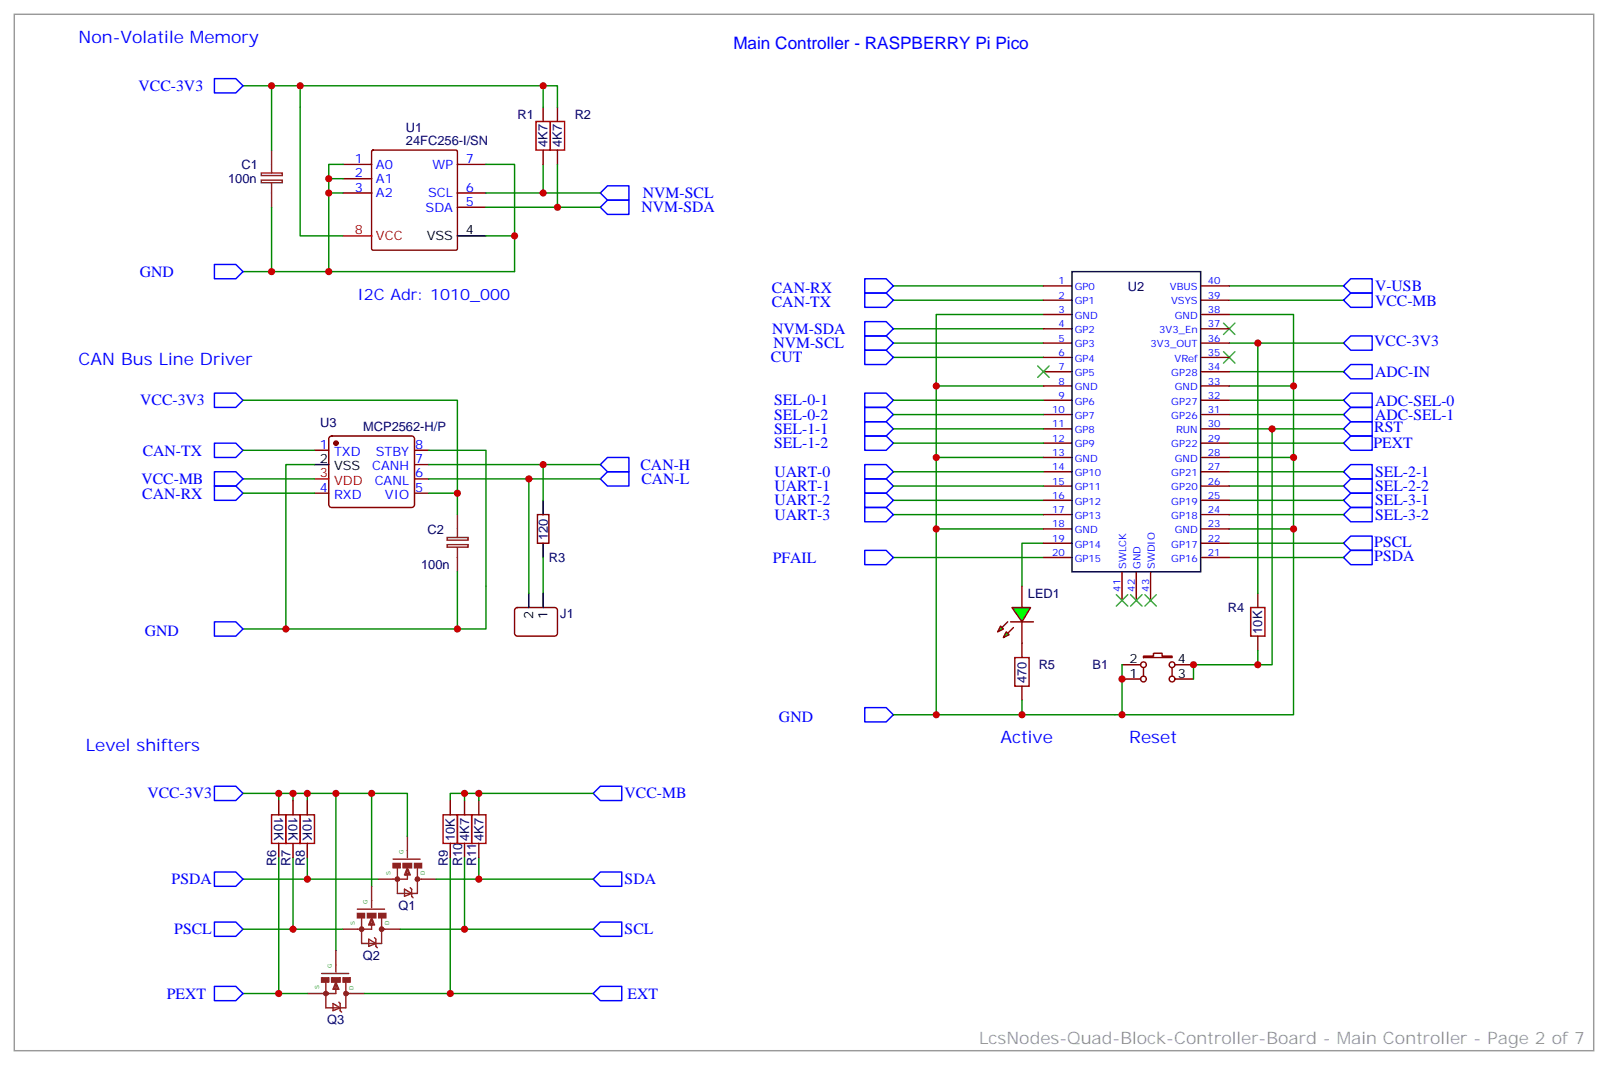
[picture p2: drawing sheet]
<svg xmlns="http://www.w3.org/2000/svg" width="397mm" height="263mm" viewBox="0 0 397 263" stroke-linecap="round" stroke-linejoin="round" font-family="sans-serif">
<g fill="none" stroke="#870000" stroke-width=".35">
<path d="M91.8 37.2l.3-.2h20.4l.3 .2 .1 24.2-.2 .3h-20.6l-.3-.2zM84.7 40.6h7M84.7 47.6h7M84.7 44.1h7M112.9 40.6h7M112.9 51.2h7M112.9 47.6h7M257.5 70.6h7.1M257.5 74.1h7.1M257.5 77.6h7.1M296.3 70.6h7.1M296.3 74.1h7.1"/>
<path d="M296.3 77.6h7.1M257.5 81.1h7.1M257.5 84.7h7.1M257.5 88.2h7.1M257.5 91.7h7.1M257.5 95.2h7.1M257.5 98.8h7.1M296.3 81.1h7.1M296.3 84.7h7.1M296.3 88.2h7.1M296.3 91.7h7.1M296.3 95.2h7.1"/>
<path d="M296.3 98.8h7.1M77.6 111.1h3.5M81.4 107.8l.4-.2h19.8a.71 .71 0 0 1 .7 .7v16.2a.76 .76 0 0 1-.7 .7h-19.8a.76 .76 0 0 1-.7-.7v-16.2zM102.3 111.1h3.5M102.3 118.2h3.5M102.3 114.7h3.5M257.5 102.3h7.1M257.5 105.8h7.1M257.5 109.4h7.1M257.5 112.9h7.1M257.5 116.4h7.1M257.5 119.9h7.1"/>
<path d="M296.3 102.3h7.1M296.3 105.8h7.1M296.3 109.4h7.1M296.3 112.9h7.1M296.3 116.4h7.1M296.3 119.9h7.1M77.6 121.7h3.5M102.3 121.7h3.5M132.6 127h2.9v7.1h-2.9zM257.5 123.5h7.1M257.5 127h7.1M257.5 130.5h7.1"/>
<path d="M257.5 134.1h7.1M257.5 137.6h7.1M296.3 123.5h7.1M296.3 127h7.1M296.3 130.5h7.1M296.3 134.1h7.1M296.3 137.6h7.1M127.2 150.1l.5-.2h9.2a.71 .71 0 0 1 .7 .7v5.7a.76 .76 0 0 1-.7 .7h-9.2a.76 .76 0 0 1-.7-.7v-5.7zM252.2 144.6v5.3M252.2 153.5v5.2M276.9 141.1v7.1M280.5 141.1v7.1"/>
<path d="M284 141.1v7.1M68.8 197.6v3.5M72.3 197.6v3.5M75.8 197.6v3.5M111.1 197.6v3.5M114.7 197.6v3.5M118.2 197.6v3.5M68.8 208.1v3.6M72.3 208.1v3.6M75.8 208.1v3.6M111.1 208.1v3.6M114.7 208.1v3.6"/>
<path d="M118.2 208.1v3.6"/>
</g>
<circle cx="82.9" cy="109.4" r=".53" fill="#870000" stroke="#870000" stroke-width=".35"/>
<path d="M112.9 58.2h7M264.6 67h31.7v74.1h-31.7zM77.6 114.7h3.5M134.1 123.5v3.5M134.1 134.1v3.5M130.5 146.4v3.5M134.1 146.4v3.5" fill="none" stroke="#000" stroke-width=".35"/>
<path d="M84.7 58.2h7M77.6 118.2h3.5" fill="none" stroke="#f00" stroke-width=".35"/>
<g fill="none" stroke="#008700" stroke-width=".35">
<path d="M60 21.2h14.1v37h10.6M67 21.2v15.8M67 51.2v15.8M81.1 44.1h3.6M81.1 47.6h3.6M84.7 40.6h-3.6v26.4M119.9 40.6h7.1v26.4h-67M119.9 58.2h7.1M119.9 47.6h28.3M119.9 51.2h28.3M220.5 74.1h37M220.5 70.6h37"/>
<path d="M257.5 77.6h-26.4v17.6M303.4 77.6h15.9v17.6M303.4 74.1h28.2M303.4 70.6h28.2M60 98.8h52.9v22.9h-7.1M220.5 84.7h37M220.5 98.8h37M220.5 88.2h37M220.5 81.1h37M257.5 95.2h-26.4v81.2h88.2v-81.2h-15.9M303.4 84.7h28.2M303.4 91.7h28.2"/>
<path d="M303.4 98.8h28.2M60 111.1h17.6M60 118.2h17.6M77.6 114.7h-7v40.5h-10.6M105.8 111.1h14.1v44.1h-49.3M105.8 118.2h42.4M105.8 114.7h42.4M130.5 118.2v28.2M134.1 114.7v8.8M220.5 105.8h37M220.5 102.3h37M220.5 116.4h37"/>
<path d="M220.5 119.9h37M220.5 109.4h37M231.1 112.9h26.4M303.4 112.9h15.9M303.4 105.8h28.2M303.4 102.3h28.2M303.4 116.4h28.2M303.4 119.9h28.2M303.4 109.4h28.2M60 121.7h17.6M112.9 121.7v5.3M134.1 137.6v8.8"/>
<path d="M220.5 123.5h37M220.5 127h37M220.5 137.6h37M231.1 130.5h26.4M257.5 134.1h-5.3v10.5M303.4 123.5h28.2M303.4 127h28.2M303.4 137.6h28.2M303.4 130.5h15.9M303.4 134.1h28.2M112.9 141.1v14.1M220.5 176.4h10.6"/>
<path d="M60 195.8h40.5v10.6M68.8 195.8v1.8M72.3 195.8v1.8M75.8 195.8v1.8M82.9 195.8v38.8M91.7 195.8v22.9M114.7 195.8h-3.6v1.8M118.2 195.8v1.8M146.4 195.8h-31.7v1.8M60 217h33.5M68.8 211.7v33.5M72.3 211.7v17.6"/>
<path d="M75.8 211.7v5.3M107.6 217h38.8M111.1 211.7v33.5M114.7 211.7v17.6M118.2 211.7v5.3M60 229.3h24.7M98.8 229.3h47.6M60 245.2h15.8M90 245.2h56.4"/>
</g>
<g fill="none" stroke="#00f" stroke-width=".35">
<path d="M52.9 19.4h5.3l1.8 1.8-1.8 1.7h-5.3zM148.2 51.2l1.7-1.8h5.3v3.5h-5.3zM148.2 47.6l1.7-1.7h5.3v3.5h-5.3zM52.9 65.3h5.3l1.8 1.7-1.8 1.8h-5.3zM213.4 72.3h5.3l1.8 1.8-1.8 1.7h-5.3zM213.4 68.8h5.3l1.8 1.8-1.8 1.7h-5.3zM213.4 79.4h5.3l1.8 1.7-1.8 1.8h-5.3zM333.4 72.3h5.3v3.5h-5.3l-1.8-1.7zM333.4 68.8h5.3v3.5h-5.3l-1.8-1.7zM52.9 97h5.3l1.8 1.8-1.8 1.7h-5.3zM213.4 86.4h5.3l1.8 1.8-1.8 1.8h-5.3zM213.4 82.9h5.3l1.8 1.8-1.8 1.7h-5.3z"/>
<path d="M213.4 97h5.3l1.8 1.8-1.8 1.7h-5.3zM331.6 84.7l1.8-1.8h5.3v3.5h-5.3zM331.6 91.7l1.8-1.7h5.3v3.5h-5.3zM331.6 98.8l1.8-1.8h5.3v3.5h-5.3zM52.9 109.4h5.3l1.8 1.7-1.8 1.8h-5.3zM52.9 119.9h5.3l1.8 1.8-1.8 1.8h-5.3zM52.9 116.4h5.3l1.8 1.8-1.8 1.7h-5.3zM149.9 112.9h5.3v3.5h-5.3l-1.7-1.7zM149.9 116.4h5.3v3.5h-5.3l-1.7-1.7zM213.4 118.2h5.3l1.8 1.7-1.8 1.8h-5.3zM213.4 100.5h5.3l1.8 1.8-1.8 1.8h-5.3zM213.4 107.6h5.3l1.8 1.8-1.8 1.7h-5.3z"/>
<path d="M213.4 104.1h5.3l1.8 1.7-1.8 1.8h-5.3zM213.4 114.7h5.3l1.8 1.7-1.8 1.8h-5.3zM331.6 116.4l1.8-1.7h5.3v3.5h-5.3zM333.4 104.1h5.3v3.5h-5.3l-1.8-1.8zM333.4 100.5h5.3v3.6h-5.3l-1.8-1.8zM333.4 118.2h5.3v3.5h-5.3l-1.8-1.8zM333.4 107.6h5.3v3.5h-5.3l-1.8-1.7zM213.4 121.7h5.3l1.8 1.8-1.8 1.7h-5.3zM213.4 125.2h5.3l1.8 1.8-1.8 1.8h-5.3zM331.6 123.5l1.8-1.8h5.3v3.5h-5.3zM333.4 125.2h5.3v3.6h-5.3l-1.8-1.8zM333.4 132.3h5.3v3.5h-5.3l-1.8-1.7z"/>
<path d="M333.4 135.8h5.3v3.5h-5.3l-1.8-1.7zM52.9 153.5h5.3l1.8 1.7-1.8 1.8h-5.3zM213.4 174.6h5.3l1.8 1.8-1.8 1.8h-5.3zM52.9 194h5.3l1.8 1.8-1.8 1.8h-5.3zM146.4 195.8l1.8-1.8h5.3v3.6h-5.3zM52.9 215.2h5.3l1.8 1.8-1.8 1.7h-5.3zM146.4 217l1.8-1.8h5.3v3.5h-5.3zM52.9 227.5h5.3l1.8 1.8-1.8 1.8h-5.3zM146.4 229.3l1.8-1.8h5.3v3.6h-5.3zM52.9 243.4h5.3l1.8 1.8-1.8 1.7h-5.3zM146.4 245.2l1.8-1.8h5.3v3.5h-5.3z"/>
</g>
<path d="M67 201.1h3.6v7h-3.6zM70.6 201.1h3.5v7h-3.5zM74.1 201.1h3.5v7h-3.5zM109.4 201.1h3.5v7h-3.5zM112.9 201.1h3.5v7h-3.5zM116.4 201.1h3.5v7h-3.5z" fill="none" stroke="#a10000" stroke-width=".35"/>
<g fill="none" stroke="#8c2424" stroke-width=".71">
<circle cx="98.1" cy="217" r=".35"/>
<circle cx="103" cy="217" r=".35"/>
<circle cx="89.3" cy="229.3" r=".35"/>
<circle cx="94.2" cy="229.3" r=".35"/>
<circle cx="80.4" cy="245.2" r=".35"/>
<circle cx="85.4" cy="245.2" r=".35"/>
</g>
<g fill="#8c2424" stroke="#8c2424" stroke-width=".35">
<path d="M79.4 241.3h1.7v1.1h-1.7z"/>
<path d="M84.7 241.3h1.7v1.1h-1.7z"/>
<path d="M81.8 241.3h2.2v1.1h-2.2z"/>
<path d="M97 213.1h1.8v1h-1.8z"/>
<path d="M102.3 213.1h1.8v1h-1.8z"/>
<path d="M99.5 213.1h2.1v1h-2.1z"/>
<path d="M88.2 225.4h1.8v1.1h-1.8z"/>
<path d="M93.5 225.4h1.7v1.1h-1.7z"/>
<path d="M90.7 225.4h2.1v1.1h-2.1z"/>
</g>
<g fill="none" stroke="#8c2424" stroke-width=".35">
<path d="M67 37v5.7M64.5 44.4h5.2v.7h-5.2zM64.5 42.7h5.2v.6h-5.2zM67 45.2v6M110.3 134.4h5.2v.6h-5.2zM110.3 132.6h5.2v.7h-5.2zM112.9 127v5.6M112.9 135.1v6M91.7 218.7v5.3M97 212h6.7M98.1 214.1v6.4h4.9v-6.4M99.8 219.4l1.8 1.1-1.8 .7z"/>
<path d="M100.2 215.9l.3-1.4 .4 1.4M100.5 215.5v1.5h-7M100.5 206.4v5.3M100.5 214.1l.7 1.8h-1.4zM101.2 219.1l.4 .3v1.8l.4 .3M103 217h4.6M82.9 234.6v5.3M88.2 224.4h6.7M89.3 226.5v6.3h4.9v-6.3M91 231.8l1.8 1-1.8 .7zM91.4 228.2l.3-1.4 .4 1.4M91.7 227.9v1.4h-7"/>
<path d="M91.7 226.5l.7 1.7h-1.4zM92.4 231.4l.4 .4v1.7l.3 .4M94.2 229.3h4.6M79.4 240.2h6.7M80.4 242.4v6.3h5v-6.3M82.2 247.6l1.8 1.1-1.8 .7zM82.5 244.1l.4-1.4 .4 1.4M82.9 243.8v1.4h-7.1M82.9 242.4l.7 1.7h-1.4zM83.6 247.3l.4 .3v1.8l.3 .4M85.4 245.2h4.6"/>
</g>
<path d="M302 79.7l2.8 2.8M304.8 79.7l-2.8 2.8M302 86.8l2.8 2.8M304.8 86.8l-2.8 2.8M275.5 146.8l2.8 2.8M278.3 146.8l-2.8 2.8M279 146.8l2.9 2.8M281.9 146.8l-2.9 2.8M282.6 146.8l2.8 2.8M285.4 146.8l-2.8 2.8" fill="none" stroke="#3c3" stroke-width=".35"/>
<g fill="#0f0" stroke="#870000" stroke-width=".35">
<path d="M248.4 155.9l.7 .7-1.5 .7z"/>
<path d="M246.9 154.5l.7 .7-1.4 .7z"/>
</g>
<g fill="#870000" stroke="#870000" stroke-width=".35">
<path d="M250.1 154.9l-1.4 1.4z"/>
<path d="M248.7 153.5l-1.4 1.4z"/>
</g>
<path d="M249.4 153.5h5.7z" fill="#f00" stroke="#870000" stroke-width=".35"/>
<path d="M249.8 149.9h4.6l-2.2 3.6z" fill="#0f0" stroke="#870000" stroke-width=".35"/>
<g fill="none" stroke="#870000" stroke-width=".35">
<path d="M134.1 26.5v3.5M134.1 37v3.6M137.6 26.5v3.5M137.6 37v3.6M252.2 158.7v3.6M310.4 146.4v3.5M310.4 157v3.5M252.2 169.3v3.6M276.9 167.6h4.6M276.9 164h4.6M282.2 161.9h2.5v-.7h2.1v.7h2.5v.4h-7.1zM282.2 164.7v2.2"/>
<path d="M289.3 164.7v2.2M290 167.6h4.6M290 164h4.6"/>
<circle cx="282.2" cy="164" r=".71"/>
<circle cx="282.2" cy="167.6" r=".71"/>
<circle cx="289.3" cy="164" r=".71"/>
<circle cx="289.3" cy="167.6" r=".71"/>
</g>
<path d="M132.3 30h3.5v7h-3.5zM135.8 30h3.5v7h-3.5zM308.7 149.9h3.5v7.1h-3.5zM250.5 162.3h3.5v7h-3.5z" fill="none" stroke="#a10000" stroke-width=".35"/>
<path d="M74.1 21.2h60v5.3M134.1 21.2h3.5v5.3M134.1 40.6v7M137.6 40.6v10.6M310.4 84.7v61.7M314 105.8v58.2h-3.6M252.2 172.9v3.5M276.9 164v12.4M310.4 160.5v3.5h-15.8v3.6" fill="none" stroke="#008700" stroke-width=".35"/>
<path d="M3.5 3.5h389.8v255.8h-389.8z" fill="none" stroke="#999" stroke-width=".35"/>
<path d="M213.4 135.8h5.3l1.8 1.8-1.8 1.7h-5.3z" fill="none" stroke="#00f" stroke-width=".35"/>
<path d="M256.1 90.3l2.8 2.8M258.9 90.3l-2.8 2.8" fill="none" stroke="#3c3" stroke-width=".35"/>
<g fill="#c00">
<circle cx="68.8" cy="245.2" r=".88"/>
<circle cx="72.3" cy="229.3" r=".88"/>
<circle cx="75.8" cy="217" r=".88"/>
<circle cx="231.1" cy="112.9" r=".88"/>
<circle cx="111.1" cy="245.2" r=".88"/>
<circle cx="70.6" cy="155.2" r=".88"/>
<circle cx="112.9" cy="155.2" r=".88"/>
<circle cx="319.3" cy="95.2" r=".88"/>
<circle cx="231.1" cy="95.2" r=".88"/>
<circle cx="130.5" cy="118.2" r=".88"/>
<circle cx="134.1" cy="114.7" r=".88"/>
<circle cx="231.1" cy="130.5" r=".88"/>
<circle cx="112.9" cy="121.7" r=".88"/>
<circle cx="114.7" cy="229.3" r=".88"/>
<circle cx="118.2" cy="195.8" r=".88"/>
<circle cx="118.2" cy="217" r=".88"/>
<circle cx="81.1" cy="44.1" r=".88"/>
<circle cx="81.1" cy="47.6" r=".88"/>
<circle cx="81.1" cy="67" r=".88"/>
<circle cx="67" cy="67" r=".88"/>
<circle cx="127" cy="58.2" r=".88"/>
<circle cx="68.8" cy="195.8" r=".88"/>
<circle cx="82.9" cy="195.8" r=".88"/>
<circle cx="72.3" cy="195.8" r=".88"/>
<circle cx="75.8" cy="195.8" r=".88"/>
<circle cx="91.7" cy="195.8" r=".88"/>
<circle cx="114.7" cy="195.8" r=".88"/>
<circle cx="231.1" cy="176.4" r=".88"/>
<circle cx="252.2" cy="176.4" r=".88"/>
<circle cx="294.6" cy="164" r=".88"/>
<circle cx="319.3" cy="112.9" r=".88"/>
<circle cx="319.3" cy="130.5" r=".88"/>
<circle cx="310.4" cy="84.7" r=".88"/>
<circle cx="314" cy="105.8" r=".88"/>
<circle cx="310.4" cy="164" r=".88"/>
<circle cx="276.9" cy="176.4" r=".88"/>
<circle cx="276.9" cy="167.6" r=".88"/>
<circle cx="134.1" cy="47.6" r=".88"/>
<circle cx="67" cy="21.2" r=".88"/>
<circle cx="74.1" cy="21.2" r=".88"/>
<circle cx="134.1" cy="21.2" r=".88"/>
<circle cx="137.6" cy="51.2" r=".88"/>
</g>
<g font-size="4.2" fill="#00f">
<text x="19.4" y="10.6">Non-Volatile Memory</text>
<text x="181" y="12.1">Main Controller - RASPBERRY Pi Pico</text>
<text x="19.4" y="90">CAN Bus Line Driver</text>
<text x="21.2" y="185.2">Level shifters</text>
<text x="246.9" y="183.4">Active</text>
<text x="278.7" y="183.4">Reset</text>
</g>
<text font-size="4.2" fill="#999" x="241.7" y="257.5">LcsNodes-Quad-Block-Controller-Board - Main Controller - Page 2 of 7</text>
<g font-size="3.9" fill="#00f">
<text x="34.2" y="22.5">VCC-3V3</text>
<text x="158.3" y="52.4">NVM-SDA</text>
<text x="158.7" y="48.9">NVM-SCL</text>
<text x="34.5" y="68.2">GND</text>
<text x="339.4" y="71.9">V-USB</text>
<text x="88.2" y="74.1">I2C Adr: 1010_000</text>
<text x="190.5" y="75.8">CAN-TX</text>
<text x="190.5" y="72.3">CAN-RX</text>
<text x="339.4" y="75.4">VCC-MB</text>
<text x="190.6" y="82.5">NVM-SDA</text>
<text x="190.3" y="89.4">CUT</text>
<text x="190.9" y="86">NVM-SCL</text>
<text x="339.2" y="85.5">VCC-3V3</text>
<text x="339.4" y="92.9">ADC-IN</text>
<text x="34.6" y="100">VCC-3V3</text>
<text x="191.1" y="100">SEL-0-1</text>
<text x="339.4" y="100.1">ADC-SEL-0</text>
<text x="191.1" y="103.6">SEL-0-2</text>
<text x="191.1" y="107.1">SEL-1-1</text>
<text x="339.2" y="106.7">RST</text>
<text x="339.4" y="103.6">ADC-SEL-1</text>
<text x="35.2" y="112.4">CAN-TX</text>
<text x="191.1" y="110.6">SEL-1-2</text>
<text x="339" y="110.6">PEXT</text>
<text x="34.9" y="119.4">VCC-MB</text>
<text x="158.1" y="115.9">CAN-H</text>
<text x="158.3" y="119.4">CAN-L</text>
<text x="191.2" y="117.7">UART-0</text>
<text x="339.4" y="117.6">SEL-2-1</text>
<text x="35.1" y="123">CAN-RX</text>
<text x="191.2" y="124.7">UART-2</text>
<text x="191.2" y="121.2">UART-1</text>
<text x="339.4" y="121.2">SEL-2-2</text>
<text x="339.4" y="124.7">SEL-3-1</text>
<text x="191.2" y="128.2">UART-3</text>
<text x="339.4" y="128.2">SEL-3-2</text>
<text x="339.2" y="134.9">PSCL</text>
<text x="190.7" y="138.8">PFAIL</text>
<text x="339.2" y="138.4">PSDA</text>
<text x="35.7" y="157">GND</text>
<text x="192.3" y="178.2">GND</text>
<text x="36.4" y="197">VCC-3V3</text>
<text x="154.2" y="197">VCC-MB</text>
<text x="42.4" y="218.2">PSDA</text>
<text x="154.2" y="218.2">SDA</text>
<text x="43" y="230.6">PSCL</text>
<text x="154.2" y="230.5">SCL</text>
<text x="41.2" y="246.4">PEXT</text>
<text x="154.9" y="246.4">EXT</text>
</g>
<g font-size="3.2" fill="#000080">
<text x="127.7" y="29.3">R1</text>
<text x="141.8" y="29.3">R2</text>
<text x="100.2" y="35.8">24FC256-I/SN</text>
<text x="100.2" y="32.6">U1</text>
<text x="59.6" y="41.7">C1</text>
<text x="135.2" y="36.3" transform="rotate(-90 135.2 36.3)">4K7</text>
<text x="138.7" y="36.3" transform="rotate(-90 138.7 36.3)">4K7</text>
<text x="56.3" y="45.2">100n</text>
<text x="278.4" y="71.8">U2</text>
<text x="79" y="105.3">U3</text>
<text x="89.6" y="106.4">MCP2562-H/P</text>
<text x="105.5" y="131.7">C2</text>
<text x="135.2" y="133.3" transform="rotate(-90 135.2 133.3)">120</text>
<text x="103.9" y="140.5">100n</text>
<text x="135.5" y="138.7">R3</text>
<text x="253.7" y="147.5">LED1</text>
<text x="138.3" y="152.5">J1</text>
<text x="303" y="151">R4</text>
<text x="311.5" y="156.4" transform="rotate(-90 311.5 156.4)">10K</text>
<text x="256.4" y="165.1">R5</text>
<text x="269.6" y="165.2">B1</text>
<text x="253.3" y="168.6" transform="rotate(-90 253.3 168.6)">470</text>
<text x="67.6" y="201.7" transform="rotate(90 67.6 201.7)">10K</text>
<text x="71.2" y="201.7" transform="rotate(90 71.2 201.7)">10K</text>
<text x="74.7" y="201.7" transform="rotate(90 74.7 201.7)">10K</text>
<text x="112.3" y="207.5" transform="rotate(-90 112.3 207.5)">10K</text>
<text x="115.8" y="207.5" transform="rotate(-90 115.8 207.5)">4K7</text>
<text x="119.3" y="207.5" transform="rotate(-90 119.3 207.5)">4K7</text>
<text x="68.2" y="213.8" transform="rotate(-90 68.2 213.8)">R6</text>
<text x="71.7" y="213.8" transform="rotate(-90 71.7 213.8)">R7</text>
<text x="75.2" y="213.8" transform="rotate(-90 75.2 213.8)">R8</text>
<text x="110.5" y="213.8" transform="rotate(-90 110.5 213.8)">R9</text>
<text x="114" y="213.8" transform="rotate(-90 114 213.8)">R10</text>
<text x="117.6" y="213.8" transform="rotate(-90 117.6 213.8)">R11</text>
<text x="98.3" y="224.5">Q1</text>
<text x="89.5" y="236.8">Q2</text>
<text x="80.7" y="252.7">Q3</text>
</g>
<g font-size="3.2" fill="#00f">
<text x="87.6" y="40.2">1</text>
<text x="92.8" y="41.6">A0</text>
<text x="106.8" y="41.6">WP</text>
<text x="115" y="40.2">7</text>
<text x="87.6" y="47.3">3</text>
<text x="87.6" y="43.7">2</text>
<text x="92.8" y="45.2">A1</text>
<text x="115" y="47.3">6</text>
<text x="92.8" y="48.7">A2</text>
<text x="105.1" y="52.2">SDA</text>
<text x="105.7" y="48.7">SCL</text>
<text x="115" y="50.8">5</text>
<text x="78.9" y="110.8">1</text>
<text x="82.4" y="112.5">TXD</text>
<text x="92.7" y="112.5">STBY</text>
<text x="102.5" y="110.8">8</text>
<text x="91.9" y="116.1">CANH</text>
<text x="92.5" y="119.6">CANL</text>
<text x="102.5" y="117.8">6</text>
<text x="102.5" y="114.3">7</text>
<text x="78.9" y="121.4">4</text>
<text x="82.4" y="123.1">RXD</text>
<text x="95" y="123.1">VIO</text>
<text x="102.5" y="121.4">5</text>
</g>
<g font-size="3.2" fill="#f00">
<text x="87.6" y="57.9">8</text>
<text x="92.8" y="59.3">VCC</text>
<text x="78.9" y="117.8">3</text>
<text x="82.4" y="119.6">VDD</text>
</g>
<g font-size="3.2">
<text x="105.3" y="59.3">VSS</text>
<text x="115" y="57.9">4</text>
<text x="78.9" y="114.3">2</text>
<text x="82.4" y="116.1">VSS</text>
<text x="131.6" y="152.7" transform="rotate(-90 131.6 152.7)">2</text>
<text x="135.1" y="152.7" transform="rotate(-90 135.1 152.7)">1</text>
<text x="278.8" y="167.2">1</text>
<text x="278.8" y="163.7">2</text>
<text x="290.7" y="167.2">3</text>
<text x="290.7" y="163.7">4</text>
</g>
<g font-size="2.5" fill="#00f">
<text x="261.2" y="70.2">1</text>
<text x="265.3" y="71.6">GP0</text>
<text x="288.8" y="71.6">VBUS</text>
<text x="298.1" y="70.2">40</text>
<text x="261.2" y="77.3">3</text>
<text x="261.2" y="73.7">2</text>
<text x="265.3" y="75.1">GP1</text>
<text x="289" y="75.1">VSYS</text>
<text x="298.1" y="73.7">39</text>
<text x="298.1" y="77.3">38</text>
<text x="261.2" y="80.8">4</text>
<text x="265.3" y="82.2">GP2</text>
<text x="265.3" y="78.7">GND</text>
<text x="286.1" y="82.2">3V3_En</text>
<text x="290" y="78.7">GND</text>
<text x="298.1" y="80.8">37</text>
<text x="261.2" y="87.8">6</text>
<text x="261.2" y="84.3">5</text>
<text x="265.3" y="89.3">GP4</text>
<text x="265.3" y="85.7">GP3</text>
<text x="284" y="85.7">3V3_OUT</text>
<text x="289.9" y="89.3">VRef</text>
<text x="298.1" y="84.3">36</text>
<text x="298.1" y="87.8">35</text>
<text x="261.2" y="94.9">8</text>
<text x="261.2" y="91.4">7</text>
<text x="265.3" y="92.8">GP5</text>
<text x="289.1" y="92.8">GP28</text>
<text x="298.1" y="91.4">34</text>
<text x="298.1" y="94.9">33</text>
<text x="259.7" y="102">10</text>
<text x="261.2" y="98.4">9</text>
<text x="265.3" y="99.8">GP6</text>
<text x="265.3" y="96.3">GND</text>
<text x="289.1" y="99.8">GP27</text>
<text x="290" y="96.3">GND</text>
<text x="298.1" y="98.4">32</text>
<text x="298.1" y="102">31</text>
<text x="259.7" y="105.5">11</text>
<text x="265.3" y="106.9">GP8</text>
<text x="265.3" y="103.4">GP7</text>
<text x="289.1" y="103.4">GP26</text>
<text x="290.3" y="106.9">RUN</text>
<text x="298.1" y="105.5">30</text>
<text x="259.7" y="112.5">13</text>
<text x="259.7" y="109">12</text>
<text x="265.3" y="113.9">GND</text>
<text x="265.3" y="110.4">GP9</text>
<text x="289.1" y="110.4">GP22</text>
<text x="290" y="113.9">GND</text>
<text x="298.1" y="109">29</text>
<text x="298.1" y="112.5">28</text>
<text x="259.7" y="119.6">15</text>
<text x="259.7" y="116.1">14</text>
<text x="265.3" y="117.5">GP10</text>
<text x="289.1" y="117.5">GP21</text>
<text x="298.1" y="116.1">27</text>
<text x="298.1" y="119.6">26</text>
<text x="259.7" y="123.1">16</text>
<text x="265.3" y="124.5">GP12</text>
<text x="265.3" y="121">GP11</text>
<text x="289.1" y="121">GP20</text>
<text x="289.1" y="124.5">GP19</text>
<text x="298.1" y="123.1">25</text>
<text x="259.7" y="130.2">18</text>
<text x="259.7" y="126.6">17</text>
<text x="265.3" y="131.6">GND</text>
<text x="265.3" y="128.1">GP13</text>
<text x="289.1" y="128.1">GP18</text>
<text x="290" y="131.6">GND</text>
<text x="298.1" y="126.6">24</text>
<text x="298.1" y="130.2">23</text>
<text x="259.7" y="137.2">20</text>
<text x="259.7" y="133.7">19</text>
<text x="265.3" y="135.1">GP14</text>
<text x="289.1" y="135.1">GP17</text>
<text x="298.1" y="133.7">22</text>
<text x="298.1" y="137.2">21</text>
<text x="265.3" y="138.6">GP15</text>
<text x="278" y="140.4" transform="rotate(-90 278 140.4)">SWLCK</text>
<text x="281.5" y="140.4" transform="rotate(-90 281.5 140.4)">GND</text>
<text x="285" y="140.4" transform="rotate(-90 285 140.4)">SWDIO</text>
<text x="289.1" y="138.6">GP16</text>
<text x="276.6" y="146" transform="rotate(-90 276.6 146)">41</text>
<text x="280.1" y="146" transform="rotate(-90 280.1 146)">42</text>
<text x="283.6" y="146" transform="rotate(-90 283.6 146)">43</text>
</g>
<g font-size="1.4" fill="#238d23">
<text x="96.4" y="215.9" transform="rotate(-90 96.4 215.9)">S</text>
<text x="99.6" y="210.7" transform="rotate(-90 99.6 210.7)">G</text>
<text x="104.9" y="216" transform="rotate(-90 104.9 216)">D</text>
<text x="90.7" y="223.1" transform="rotate(-90 90.7 223.1)">G</text>
<text x="87.6" y="228.3" transform="rotate(-90 87.6 228.3)">S</text>
<text x="96" y="228.4" transform="rotate(-90 96 228.4)">D</text>
<text x="81.9" y="238.9" transform="rotate(-90 81.9 238.9)">G</text>
<text x="78.7" y="244.1" transform="rotate(-90 78.7 244.1)">S</text>
<text x="87.2" y="244.2" transform="rotate(-90 87.2 244.2)">D</text>
</g>
</svg>
